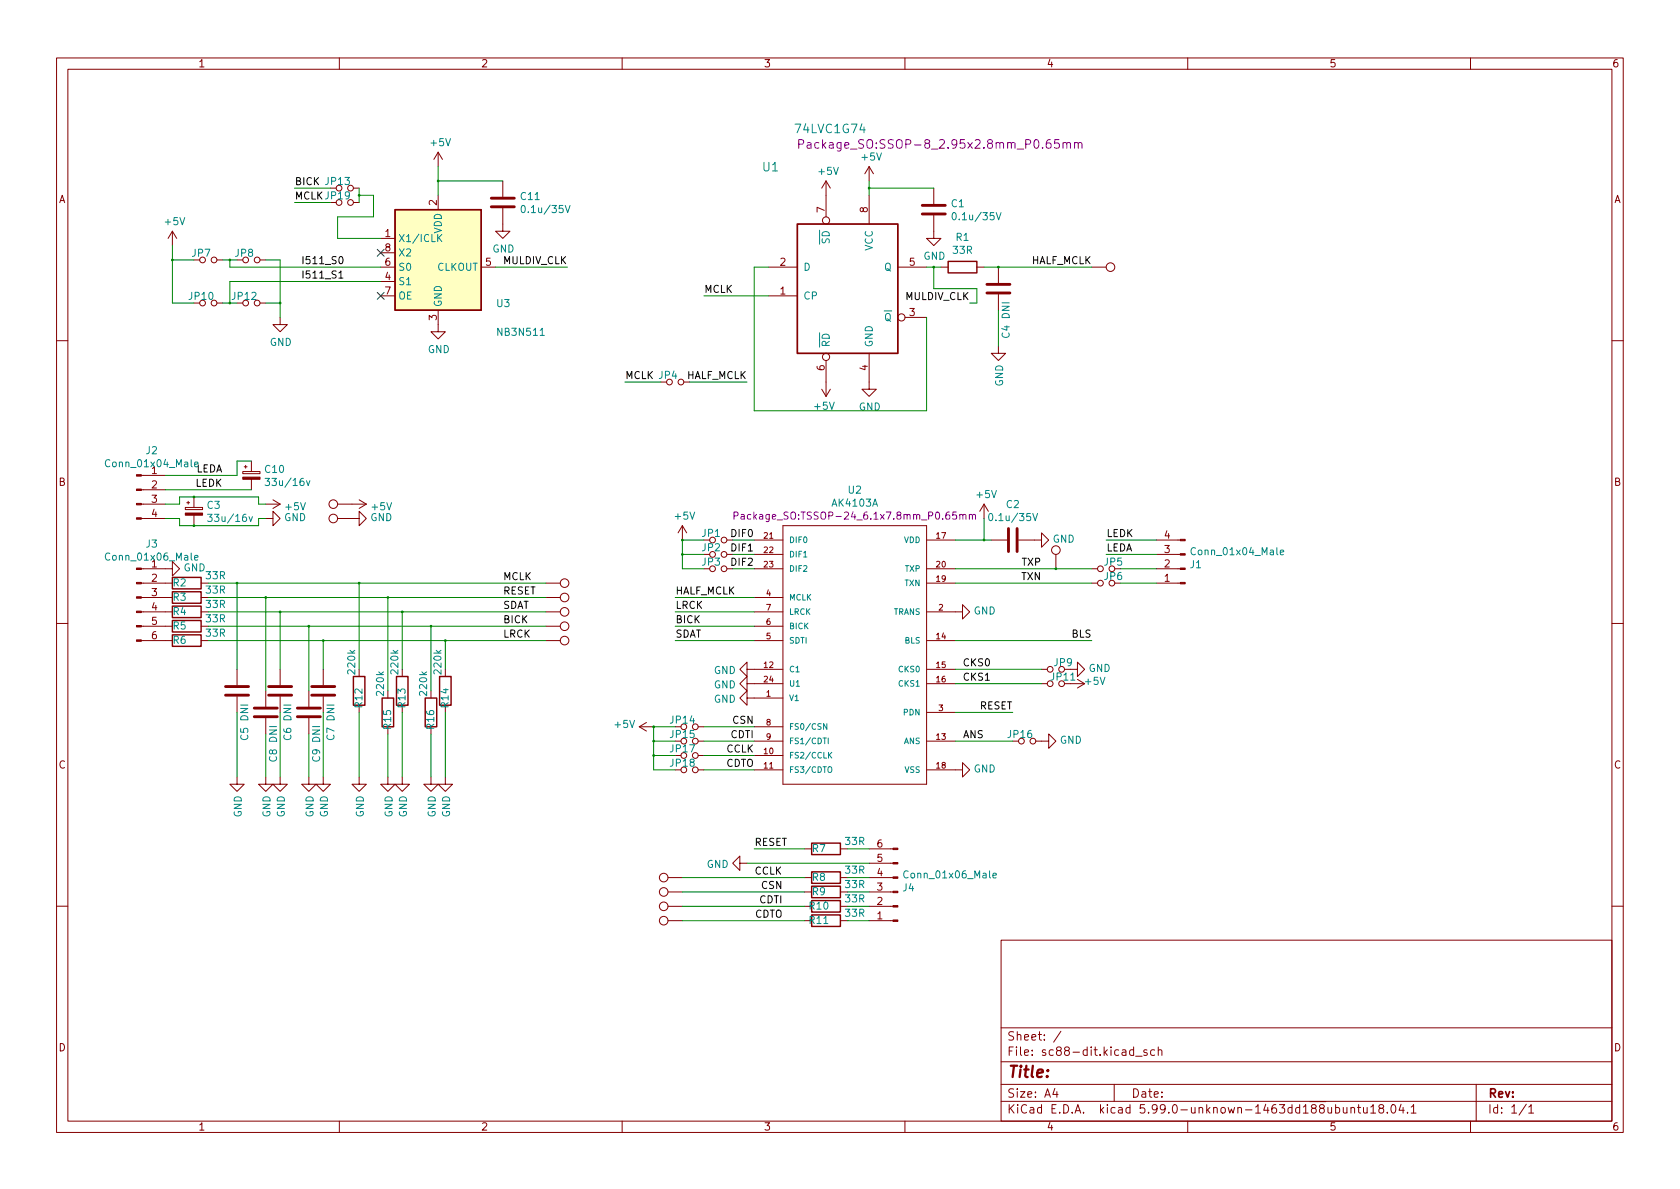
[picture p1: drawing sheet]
<svg xmlns="http://www.w3.org/2000/svg" width="297mm" height="210mm" viewBox="0 0 297 210" stroke-linecap="round" stroke-linejoin="round" font-family="sans-serif">
<g fill="none" stroke="#840000" stroke-width=".18">
<path d="M10 10.2h277v190.1h-277zM12 12.2h273v186.1h-273zM60 10.2v2M110 10.2v2M160 10.2v2M210 10.2v2M260 10.2v2M62.5 35.8h1M62.5 33.3h1M77.5 26.9v2.6M77.5 34.5v2.6M77.5 26.9l-.8 1.3"/>
<path d="M77.5 26.9l.7 1.3M88.9 36.8v4.1h1.3l-1.3 1.3-1.3-1.3h1.3M88.9 32v2.8M146 32v6.3M146 32l-.7 1.3M146 32l.8 1.3M153.7 29.5v2.5M153.7 34.5v5.1M153.7 29.5l-.8 1.2M153.7 29.5l.7 1.2M165.1 38.1v4.1h1.3l-1.3 1.2-1.3-1.2h1.3M165.1 33.3v2.8"/>
<path d="M30.5 40.9l-.8 1.3M30.5 40.9v2.5M30.5 40.9l.7 1.3M38.4 46h1M38.4 53.6h1M46 46h1M46 53.6h1M49.5 56.1v1.3h1.3l-1.3 1.3-1.2-1.3h1.2M67.3 52.3h2.5M67.3 47.2h2.5M67.3 42.2h2.5M67.3 49.8h2.5"/>
<path d="M67.3 44.7h2.5M77.5 54.9v3.8h1.2l-1.2 1.2-1.3-1.2h1.3M85.1 47.2h2.5M135.9 52.3h5.1M135.9 47.2h5.1M158.7 47.2h5.1M160 56.1h3.8M166.4 47.2h1.2M172.7 47.2h1.3M176.5 47.2v2.8M176.5 52.1v2.8M193 47.2h2.6"/>
<path d="M10 60.2h2M145.3 68.8l.7 1.3M146 63.7v6.4M146.8 68.8l-.8 1.3M153.7 62.5v6.3h1.2l-1.2 1.3-1.3-1.3h1.3M176.5 61.2v1.3h1.3l-1.3 1.2-1.2-1.2h1.2M285 60.2h2M25 89.1h4.2M25 91.7h4.2M25 86.6h4.2M25 84.1h4.2M32.8 89.7h3v.4h-3z"/>
<path d="M33 88.9h.5M33.3 88.6v.5M34.3 87.9v1.8M34.3 91.1v1.9M42.9 83.4h3.1v.4h-3.1zM43.2 82.5h.5M43.4 82.3v.5M44.4 81.5v1.9M44.4 84.8v1.8M47 91.7h1.3v-1.3l1.2 1.3-1.2 1.3v-1.3M47 89.1h2.5M48.3 88.4l1.2 .7"/>
<path d="M49.5 89.1l-1.2 .8M59.7 91.7h3.8v-1.3l1.3 1.3-1.3 1.3v-1.3M59.7 89.1h5.1M63.5 88.4l1.3 .7M64.8 89.1l-1.3 .8M120.6 93l-.7 1.2M120.6 93v2.5M120.6 93l.8 1.2M128.5 95.5h1M128.5 98h1M133.3 95.5h5.1M133.3 98h5.1"/>
<path d="M138.4 93h25.4v45.7h-25.4zM163.8 95.5h5.1M174 89.1l-.8 1.3M174 89.1v2.6M174 89.1l.8 1.3M175.3 95.5h2.8M180.1 95.5h4v-1.3l1.3 1.3-1.3 1.3v-1.3M186.7 98v2.6M204.5 95.5h4.2M204.5 98h4.2M10 110.2h2M25 100.6h5.5v-1.3l1.2 1.3-1.2 1.2v-1.2"/>
<path d="M25 113.3h5.5M25 110.7h5.5M25 108.2h5.5M25 105.7h5.5M25 103.1h5.5M35.6 113.3h1.2M35.6 110.7h1.2M35.6 108.2h1.2M35.6 105.7h1.2M35.6 103.1h1.2M41.9 118.4v2.8M49.5 118.4v2.8"/>
<path d="M57.1 118.4v2.8M63.5 118.4v1.2M71.1 118.4v1.2M78.7 118.4v1.2M96.5 113.3h2.6M96.5 110.7h2.6M96.5 108.2h2.6M96.5 105.7h2.6M96.5 103.1h2.6M128.5 100.6h1M132.1 118.4v-1.3l-1.3 1.3 1.3 1.2v-1.2h6.3M133.3 113.3h5.1"/>
<path d="M133.3 110.7h5.1M133.3 108.2h5.1M133.3 105.7h5.1M133.3 100.6h5.1M163.8 108.2h6.4v-1.3l1.2 1.3-1.2 1.3v-1.3M163.8 113.3h5.1M163.8 103.1h5.1M163.8 100.6h5.1M163.8 118.4h5.1M184.1 118.4h1.1M189.2 118.4h1.3v-1.3l1.3 1.3-1.3 1.2v-1.2M193 103.1h1.1"/>
<path d="M193 100.6h1.1M204.5 103.1h4.2M204.5 100.6h4.2M285 110.2h2M41.9 137.4v1.3h1.3l-1.3 1.2-1.3-1.2h1.3M41.9 123.2v2.8M47 137.4v1.3h1.3l-1.3 1.2-1.3-1.2h1.3M47 122.2v2.8M47 127v2.8M49.5 137.4v1.3h1.3l-1.3 1.2-1.2-1.2h1.2M49.5 123.2v2.8M54.6 137.4v1.3h1.3l-1.3 1.2-1.3-1.2h1.3"/>
<path d="M54.6 122.2v2.8M54.6 127v2.8M57.1 137.4v1.3h1.3l-1.3 1.2-1.2-1.2h1.2M57.1 123.2v2.8M63.5 137.4v1.3h1.3l-1.3 1.2-1.3-1.2h1.3M63.5 124.7v1.3M68.6 137.4v1.3h1.2l-1.2 1.2-1.3-1.2h1.3M68.6 122.2v1.2M68.6 128.5v1.3M71.1 137.4v1.3h1.3l-1.3 1.2-1.3-1.2h1.3M71.1 124.7v1.3M76.2 137.4v1.3h1.3l-1.3 1.2-1.3-1.2h1.3"/>
<path d="M76.2 122.2v1.2M76.2 128.5v1.3M78.7 137.4v1.3h1.3l-1.3 1.2-1.2-1.2h1.2M78.7 124.7v1.3M113 128.5h2.6M113 128.5l1.3 .8M114.3 127.8l-1.3 .7M123.4 131.1h1.1M123.4 133.6h1.1M123.4 128.5h1.1M123.4 136.1h1.1M132.1 120.9v-1.3l-1.3 1.3 1.3 1.3v-1.3h6.3"/>
<path d="M132.1 123.4v-1.2l-1.3 1.2 1.3 1.3v-1.3h6.3M133.3 131.1h5.1M133.3 133.6h5.1M133.3 128.5h5.1M133.3 136.1h5.1M163.8 136.1h6.4v-1.2l1.2 1.2-1.2 1.3v-1.3M163.8 131.1h5.1M163.8 120.9h5.1M163.8 126h5.1M183.1 131.1h2.3v-1.3l1.3 1.3-1.3 1.2v-1.2M184.1 120.9h1.1M189.2 120.9h2.6"/>
<path d="M190.5 120.1l1.3 .8M191.8 120.9l-1.3 .8M118.1 157.7h2.5M118.1 155.2h2.5M130.8 152.6v-1.2l-1.3 1.2 1.3 1.3v-1.3h1.3M142.2 157.7h1.3M142.2 155.2h1.3M142.2 150.1h1.3M148.6 157.7h1.3M148.6 155.2h1.3M148.6 150.1h1.3M153.7 157.7h4.2"/>
<path d="M153.7 155.2h4.2M153.7 150.1h4.2M153.7 152.6h4.2M10 160.2h2M118.1 160.3h2.5M118.1 162.8h2.5M142.2 160.3h1.3M142.2 162.8h1.3M148.6 160.3h1.3M148.6 162.8h1.3M153.7 160.3h4.2M153.7 162.8h4.2"/>
<path d="M177 166.3h108v32h-108zM285 160.2h2M60 198.3v2M110 198.3v2M160 198.3v2M177 194.8h108M177 191.8h108M177 187.8h108M177 181.8h108M186.5 192.5l-.4 1h1M186.9 193v1M187.6 182.4l-1.3 1.9"/>
<path d="M197 191.8v3M200.4 185.7l-.4-.1-.3 .3v.4l.2 .3h.5M200.4 185.1v1.5M200.8 186.8h1.1M202.8 185.7l-.4-.1-.2 .2 .1 .3 .5 .1v.4h-.6M204.1 185.7l-.4-.1-.3 .3v.4l.2 .3h.5M204.8 185.8l.2-.2 .4 .1v.9M204.8 185.1v1.5M210 198.3v2M236.1 195.9l.5-.1 .3 .3v.4l-.2 .3h-.6M237.5 195.8l.1 1h.3l.2-.1M238.1 195.8v1"/>
<path d="M238.9 196l.2-.2 .3 .1 .1 .9M238.9 195.8v1M240 195.8h.6M240.2 195.3v1.3l.4 .2M241.1 195.8v1h.4l.2-.1M241.7 195.8v1M242.4 195.8l.4-.5v1.5M242.4 196.8h.8M244.1 196l-.3-.3 .1-.2 .2-.2 .4 .1 .1 .2v.2l-.7 .2-.1 .3 .1 .4 .2 .1h.3l.2-.3v-.4l-.2-.1M245.3 196.7v.1M246.1 195.4l.2-.1a.81 .81 0 0 1 .6 .7 .81 .81 0 0 1-.3 .8h-.2a.81 .81 0 0 1-.5-.6 .81 .81 0 0 1 .2-.8zM247.7 195.3l-.3 1h.9"/>
<path d="M248.1 195.8v1M248.9 196.7v.1M249.5 195.8l.4-.5v1.5M249.5 196.8h.9M260 198.3v2M261 191.8v6.5M269.9 195.3l-1.3 1.9M270.3 195.8l.4-.5v1.5M270.3 196.8h.9"/>
<circle cx="59.9" cy="35.8" r=".51"/>
<circle cx="59.9" cy="33.3" r=".51"/>
<circle cx="62" cy="33.3" r=".51"/>
<circle cx="62" cy="35.8" r=".51"/>
<circle cx="146" cy="39" r=".63"/>
<circle cx="35.8" cy="46" r=".51"/>
<circle cx="35.8" cy="53.6" r=".51"/>
<circle cx="37.8" cy="46" r=".51"/>
<circle cx="37.8" cy="53.6" r=".51"/>
<circle cx="43.4" cy="46" r=".51"/>
<circle cx="43.4" cy="53.6" r=".51"/>
<circle cx="45.5" cy="53.6" r=".51"/>
<circle cx="45.5" cy="46" r=".51"/>
<circle cx="159.4" cy="56.1" r=".63"/>
<circle cx="196.3" cy="47.2" r=".76"/>
<circle cx="118.4" cy="67.6" r=".51"/>
<circle cx="120.4" cy="67.6" r=".51"/>
<circle cx="146" cy="63.1" r=".63"/>
<circle cx="58.9" cy="89.1" r=".76"/>
<circle cx="58.9" cy="91.7" r=".76"/>
<circle cx="126" cy="95.5" r=".51"/>
<circle cx="126" cy="98" r=".51"/>
<circle cx="128" cy="95.5" r=".51"/>
<circle cx="128" cy="98" r=".51"/>
<circle cx="186.7" cy="97.3" r=".76"/>
<circle cx="99.8" cy="105.7" r=".76"/>
<circle cx="99.8" cy="108.2" r=".76"/>
<circle cx="99.8" cy="113.3" r=".76"/>
<circle cx="99.8" cy="103.1" r=".76"/>
<circle cx="99.8" cy="110.7" r=".76"/>
<circle cx="126" cy="100.6" r=".51"/>
<circle cx="128" cy="100.6" r=".51"/>
<circle cx="185.7" cy="118.4" r=".51"/>
<circle cx="187.7" cy="118.4" r=".51"/>
<circle cx="194.6" cy="100.6" r=".51"/>
<circle cx="194.6" cy="103.1" r=".51"/>
<circle cx="196.6" cy="100.6" r=".51"/>
<circle cx="196.6" cy="103.1" r=".51"/>
<circle cx="120.9" cy="136.1" r=".51"/>
<circle cx="120.9" cy="131.1" r=".51"/>
<circle cx="120.9" cy="128.5" r=".51"/>
<circle cx="120.9" cy="133.6" r=".51"/>
<circle cx="122.9" cy="131.1" r=".51"/>
<circle cx="122.9" cy="136.1" r=".51"/>
<circle cx="122.9" cy="133.6" r=".51"/>
<circle cx="122.9" cy="128.5" r=".51"/>
<circle cx="180.6" cy="131.1" r=".51"/>
<circle cx="182.6" cy="131.1" r=".51"/>
<circle cx="185.7" cy="120.9" r=".51"/>
<circle cx="187.7" cy="120.9" r=".51"/>
<circle cx="117.3" cy="157.7" r=".76"/>
<circle cx="117.3" cy="155.2" r=".76"/>
<circle cx="117.3" cy="162.8" r=".76"/>
<circle cx="117.3" cy="160.3" r=".76"/>
</g>
<g fill="none" stroke="#840000" stroke-width=".25">
<path d="M69.8 37.1h15.3v17.8h-15.3zM167.6 46.2h5.1v2.1h-5.1zM30.5 107.2h5.1v2h-5.1zM30.5 109.7h5.1v2.1h-5.1zM30.5 112.3h5.1v2h-5.1zM30.5 102.1h5.1v2h-5.1zM30.5 104.6h5.1v2.1h-5.1zM62.5 119.6h2v5.1h-2zM70.1 119.6h2v5.1h-2zM77.7 119.6h2.1v5.1h-2.1zM67.6 123.4h2v5.1h-2zM75.2 123.4h2v5.1h-2z"/>
<path d="M143.5 159.3h5.1v2h-5.1zM143.5 156.7h5.1v2h-5.1zM143.5 149.1h5.1v2h-5.1zM143.5 154.2h5.1v2h-5.1zM143.5 161.8h5.1v2h-5.1z"/>
</g>
<g fill="#840000" stroke="#840000" stroke-width=".18">
<path d="M24.1 113.2h.9v.2h-.9z"/>
<path d="M24.1 110.6h.9v.3h-.9z"/>
<path d="M24.1 108.1h.9v.2h-.9z"/>
<path d="M24.1 105.5h.9v.3h-.9z"/>
<path d="M24.1 103h.9v.2h-.9z"/>
<path d="M24.1 100.5h.9v.2h-.9z"/>
<path d="M42.9 84.4h3.1v.4h-3.1z"/>
<path d="M24.1 91.6h.9v.2h-.9z"/>
<path d="M24.1 89h.9v.3h-.9z"/>
<path d="M24.1 86.5h.9v.2h-.9z"/>
<path d="M24.1 83.9h.9v.3h-.9z"/>
<path d="M32.8 90.7h3v.4h-3z"/>
<path d="M157.9 150h.8v.2h-.8z"/>
<path d="M157.9 152.5h.8v.3h-.8z"/>
<path d="M157.9 155.1h.8v.2h-.8z"/>
<path d="M157.9 157.6h.8v.3h-.8z"/>
<path d="M157.9 160.1h.8v.3h-.8z"/>
<path d="M157.9 162.7h.8v.2h-.8z"/>
<path d="M208.7 95.4h.8v.2h-.8z"/>
<path d="M208.7 97.9h.8v.3h-.8z"/>
<path d="M208.7 100.5h.8v.2h-.8z"/>
<path d="M208.7 103h.8v.2h-.8z"/>
</g>
<g fill="none" stroke="#008484" stroke-width=".18">
<path d="M92.3 36.5l.1-.2a.68 .68 0 0 1 .5 .7 .68 .68 0 0 1-.5 .6l-.1-.1-.2-.4zM99.9 36.3l.5 1.3 .4-1.3M168.5 37.7l.1-.1a.68 .68 0 0 1 .5 .6 .68 .68 0 0 1-.5 .7l-.1-.2-.2-.3zM176.1 37.6l.5 1.3 .4-1.3M77.6 42l.5 .7M78.1 41.5l-.7 .7M95.5 59.3h.7M34.4 98.6l.6-.1v-.2l-.4-.1-.2 .2 .1 .6h.5M36.7 90.9h.8l-.4 .5 .3 .1v.6l-.1 .1-.6-.1M44 91.4l.3 .8 .3-.8M46.9 84.6h.8l-.5 .5 .4 .1v.5l-.2 .2-.5-.2M54.2 85l.3 .9 .3-.9"/>
<path d="M175 90.9l.1-.1a.68 .68 0 0 1 .4 .6 .68 .68 0 0 1-.4 .7 .84 .84 0 0 1-.1-1.2zM182.6 90.8l.4 1.3 .5-1.3M226.4 97.7l.6-.1-.1-.3h-.4l-.1 .1v.6h.5M146.2 128v1l-.6-1v1M146.4 135.7l.2-.1a.34 .34 0 0 1 .5 .3v.4a.34 .34 0 0 1-.4 .3 .34 .34 0 0 1-.3-.3zM146.4 130.5v1M146.6 133.5l.5 .6M147.1 133l-.6 .6M175.6 154.8l.6-.1-.1-.2-.4-.1-.1 .2v.6h.5"/>
</g>
<g fill="none" stroke="#840000" stroke-width=".51">
<path d="M86.9 36.6h4M86.9 35h4M163.1 37.8h4M163.1 36.3h4M174.5 51.8h4.1M174.5 50.3h4.1M178.3 93.5v4M179.8 93.5v4M39.9 122.9h4M39.9 121.4h4M45 126.7h4M45 125.2h4"/>
<path d="M47.5 122.9h4.1M47.5 121.4h4.1M52.6 126.7h4M52.6 125.2h4M55.1 122.9h4.1M55.1 121.4h4.1"/>
</g>
<path d="M141 39.6h17.7v22.9h-17.7z" fill="none" stroke="#840000" stroke-width=".3"/>
<g fill="none" stroke="#840084" stroke-width=".18">
<path d="M141.2 25.5l.8-.1 .1-.2-.1-.4-.2-.1h-.6v1.5M142.7 25.3h.6l.1 .9M143.4 25.6h-.5a.3 .3 0 0 0-.2 .3 .3 .3 0 0 0 .2 .3l.5-.1M188 25.3l.2-.1 .3 .1 .1 .9M188.6 25.4l.2-.2 .4 .1 .1 .9M190 25.3l.2-.1 .4 .1v.9M190 25.2v1M190.6 25.4l.3-.2 .3 .1 .1 .9M129.8 91.2h.6l.1-.2-.1-.3-.6-.2v1.3M131.1 91h.4l.1 .8M131.6 91.3h-.4l-.2 .2 .2 .3h.4M169.7 91.1l.2-.1h.3v.8"/>
<path d="M170.2 91.2l.2-.2h.3l.1 .8M171.4 91.1l.2-.1h.3v.8M171.4 91v.8M171.9 91.2l.2-.2h.3l.1 .8"/>
</g>
<path d="M69.8 37.1h15.3v17.8h-15.3z" fill="#ffffc2" stroke="#ffffc2" stroke-width=".18"/>
<path d="M53.6 45.4v1.2M53.6 47.9v1.3" fill="none" stroke="#000" stroke-width=".18"/>
<g fill="none" stroke="#008400" stroke-width=".18">
<path d="M52.1 33.3h6.3M52.1 35.8h6.3M63.5 33.3v2.5M63.5 34.5h2.5v3.8h-6.3v3.9h7.6M77.5 32h11.4M77.5 29.5v5M153.7 33.3h11.4M153.7 32v2.5M30.5 43.4v10.2h3.8M30.5 46h3.8M39.4 46h2.5M40.6 46v1.2h26.7"/>
<path d="M47 53.6h2.5M47 46h2.5v10.1M67.3 49.8h-26.7v3.8h-1.2M87.6 47.2h12.7M124.5 52.3h11.4M135.9 47.2h-2.6v25.4h30.5v-16.5M163.8 47.2h2.6M165.1 47.2v3.8h7.6v2.6h-1.3M174 47.2h19M176.5 54.9v6.3M110.5 67.6h6.3M121.9 67.6h10.2"/>
<path d="M29.2 91.7h2.5v1.3h14v-1.3h1.3M29.2 89.1h2.5v-1.2h14v1.2h1.3M29.2 86.6h15.2M44.4 81.5h-2.5v2.6h-12.7M120.6 98h3.9M124.5 95.5h-3.9v5.1h3.9M129.5 95.5h3.8M129.5 98h3.8M168.9 95.5h6.4M174 91.7v3.8M195.6 95.5h8.9M195.6 98h8.9"/>
<path d="M36.8 108.2h59.7M36.8 113.3h59.7M36.8 103.1h59.7M36.8 110.7h59.7M36.8 105.7h59.7M41.9 103.1v15.3M47 105.7v16.5M49.5 108.2v10.2M54.6 110.7v11.5M57.1 113.3v5.1M63.5 103.1v15.3M68.6 105.7v16.5"/>
<path d="M71.1 108.2v10.2M76.2 110.7v11.5M78.7 113.3v5.1M119.4 108.2h13.9M119.4 113.3h13.9M119.4 110.7h13.9M119.4 105.7h13.9M129.5 100.6h3.8M168.9 113.3h24.1M168.9 100.6h24.1M168.9 103.1h24.1M168.9 118.4h15.2"/>
<path d="M198.1 100.6h6.4M198.1 103.1h6.4M41.9 126v11.4M47 129.8v7.6M49.5 126v11.4M54.6 129.8v7.6M57.1 126v11.4M63.5 126v11.4M68.6 129.8v7.6M71.1 126v11.4M76.2 129.8v7.6M78.7 126v11.4"/>
<path d="M115.6 133.6h3.8M115.6 131.1h3.8M119.4 128.5h-3.8v7.6h3.8M124.5 136.1h8.8M124.5 133.6h8.8M124.5 131.1h8.8M124.5 128.5h8.8M168.9 120.9h15.2M168.9 126h10.2M168.9 131.1h10.2M120.6 155.2h21.6M120.6 157.7h21.6"/>
<path d="M132.1 152.6h21.6M133.3 150.1h8.9M149.9 150.1h3.8M149.9 155.2h3.8M149.9 157.7h3.8M120.6 160.3h21.6M120.6 162.8h21.6M149.9 160.3h3.8M149.9 162.8h3.8"/>
</g>
<path d="M66.7 51.7l1.2 1.2M66.7 44.1l1.2 1.2M67.9 51.7l-1.2 1.2M67.9 44.1l-1.2 1.2" fill="none" stroke="#000084" stroke-width=".18"/>
<g fill="#008400" stroke="#008400" stroke-width=".18">
<circle cx="63.5" cy="103.1" r=".15"/>
<circle cx="68.6" cy="105.7" r=".15"/>
<circle cx="77.5" cy="32" r=".15"/>
<circle cx="49.5" cy="108.2" r=".15"/>
<circle cx="54.6" cy="110.7" r=".15"/>
<circle cx="57.1" cy="113.3" r=".15"/>
<circle cx="71.1" cy="108.2" r=".15"/>
<circle cx="49.5" cy="53.6" r=".15"/>
<circle cx="40.6" cy="53.6" r=".15"/>
<circle cx="30.5" cy="46" r=".15"/>
<circle cx="40.6" cy="46" r=".15"/>
<circle cx="63.5" cy="34.5" r=".15"/>
<circle cx="34.3" cy="93" r=".15"/>
<circle cx="34.3" cy="87.9" r=".15"/>
<circle cx="41.9" cy="103.1" r=".15"/>
<circle cx="47" cy="105.7" r=".15"/>
<circle cx="76.2" cy="110.7" r=".15"/>
<circle cx="78.7" cy="113.3" r=".15"/>
<circle cx="115.6" cy="128.5" r=".15"/>
<circle cx="115.6" cy="131.1" r=".15"/>
<circle cx="115.6" cy="133.6" r=".15"/>
<circle cx="165.1" cy="47.2" r=".15"/>
<circle cx="153.7" cy="33.3" r=".15"/>
<circle cx="176.5" cy="47.2" r=".15"/>
<circle cx="120.6" cy="95.5" r=".15"/>
<circle cx="120.6" cy="98" r=".15"/>
<circle cx="174" cy="95.5" r=".15"/>
<circle cx="186.7" cy="100.6" r=".15"/>
</g>
<text font-size="2.8" fill="#840000" x="178" y="190.6">Title:</text>
<g font-size="2.1" fill="#008484">
<text x="140.9" y="23.5">74LVC1G74</text>
<text x="134.9" y="30.3">U1</text>
</g>
<text font-size="2.1" fill="#840084" x="143.7" y="26.3">Package_SO:SSOP-8_2.95x2.8mm_P0.65mm</text>
<g font-size="2.1" fill="#840000">
<text x="178" y="184">Sheet: /</text>
<text x="178" y="186.7">File: sc88-dit.kicad_sch</text>
<text x="178" y="196.9">KiCad E.D.A. kicad 5.99.0-unknown-1463dd188ubuntu18.04.1</text>
<text x="178" y="194.1">Size: A4</text>
<text x="200" y="194.1">Date:</text>
<text x="263" y="194.1">Rev:</text>
<text x="263" y="196.9">Id: 1/1</text>
</g>
<g font-size="1.8" fill="#840000">
<text x="35" y="11.9">1</text>
<text x="85" y="11.9">2</text>
<text x="135" y="11.9">3</text>
<text x="185" y="11.9">4</text>
<text x="235" y="11.9">5</text>
<text x="285" y="11.9">6</text>
<text x="10.3" y="35.9">A</text>
<text x="285.3" y="35.9">A</text>
<text x="68.1" y="41.9">1</text>
<text x="77.2" y="36.3" transform="rotate(-90 77.2 36.3)">2</text>
<text x="145.8" y="37.6" transform="rotate(-90 145.8 37.6)">7</text>
<text x="153.4" y="37.6" transform="rotate(-90 153.4 37.6)">8</text>
<text x="68.1" y="47">6</text>
<text x="68.1" y="44.4">8</text>
<text x="85.9" y="47">5</text>
<text x="137.9" y="47">2</text>
<text x="160.8" y="47">5</text>
<text x="68.1" y="49.5">4</text>
<text x="68.1" y="52.1">7</text>
<text x="137.9" y="52.1">1</text>
<text x="77.2" y="56.6" transform="rotate(-90 77.2 56.6)">3</text>
<text x="160.8" y="55.9">3</text>
<text x="145.8" y="65.5" transform="rotate(-90 145.8 65.5)">6</text>
<text x="153.4" y="65.5" transform="rotate(-90 153.4 65.5)">4</text>
<text x="26.8" y="83.8">1</text>
<text x="10.3" y="85.9">B</text>
<text x="26.8" y="86.4">2</text>
<text x="26.8" y="88.9">3</text>
<text x="285.3" y="85.9">B</text>
<text x="26.8" y="91.4">4</text>
<text x="205.9" y="95.2">4</text>
<text x="26.8" y="100.3">1</text>
<text x="205.9" y="100.3">2</text>
<text x="205.9" y="97.8">3</text>
<text x="26.8" y="102.9">2</text>
<text x="26.8" y="105.4">3</text>
<text x="26.8" y="107.9">4</text>
<text x="205.9" y="102.9">1</text>
<text x="26.8" y="110.5">5</text>
<text x="26.8" y="113">6</text>
<text x="10.3" y="135.9">C</text>
<text x="285.3" y="135.9">C</text>
<text x="155.1" y="149.9">6</text>
<text x="155.1" y="154.9">4</text>
<text x="155.1" y="152.4">5</text>
<text x="155.1" y="160">2</text>
<text x="155.1" y="157.5">3</text>
<text x="155.1" y="162.6">1</text>
<text x="10.3" y="185.9">D</text>
<text x="285.3" y="185.9">D</text>
<text x="35" y="199.9">1</text>
<text x="85" y="199.9">2</text>
<text x="135" y="199.9">3</text>
<text x="185" y="199.9">4</text>
<text x="235" y="199.9">5</text>
<text x="285" y="199.9">6</text>
</g>
<g font-size="1.8" fill="#008484">
<text x="76.2" y="25.8">+5V</text>
<text x="152.4" y="28.4">+5V</text>
<text x="57.6" y="32.7">JP13</text>
<text x="92.1" y="35.4">C11</text>
<text x="144.8" y="30.9">+5V</text>
<text x="29.3" y="39.8">+5V</text>
<text x="78.1" y="41.3" transform="rotate(-90 78.1 41.3)">VDD</text>
<text x="92.8" y="37.7">0.1u/35V</text>
<text x="168.2" y="36.6">C1</text>
<text x="169" y="38.9">0.1u/35V</text>
<text x="34" y="45.4">JP7</text>
<text x="41.6" y="45.4">JP8</text>
<text x="70.4" y="42.8">X1/ICLK</text>
<text x="70.4" y="47.9">S0</text>
<text x="70.4" y="45.3">X2</text>
<text x="77.2" y="47.9">CLKOUT</text>
<text x="87" y="44.6">GND</text>
<text x="142" y="47.9">D</text>
<text x="146.7" y="43.1" transform="rotate(-90 146.7 43.1)">SD</text>
<text x="154.3" y="44.4" transform="rotate(-90 154.3 44.4)">VCC</text>
<text x="156.4" y="47.9">Q</text>
<text x="163.2" y="45.9">GND</text>
<text x="168.6" y="44.9">33R</text>
<text x="169" y="42.6">R1</text>
<text x="33.5" y="53">JP10</text>
<text x="70.4" y="50.4">S1</text>
<text x="70.4" y="53">OE</text>
<text x="142" y="53">CP</text>
<text x="78.1" y="54.4" transform="rotate(-90 78.1 54.4)">GND</text>
<text x="87.8" y="54.3">U3</text>
<text x="88.2" y="59.4">NB3N511</text>
<text x="156.4" y="56.8">Q</text>
<text x="178.5" y="59.8" transform="rotate(-90 178.5 59.8)">C4 DNI</text>
<text x="47.7" y="61.2">GND</text>
<text x="75.6" y="62.4">GND</text>
<text x="146.7" y="61.5" transform="rotate(-90 146.7 61.5)">RD</text>
<text x="154.3" y="61.5" transform="rotate(-90 154.3 61.5)">GND</text>
<text x="177.3" y="68.4" transform="rotate(-90 177.3 68.4)">GND</text>
<text x="144.1" y="72.4">+5V</text>
<text x="151.8" y="72.6">GND</text>
<text x="19.2" y="82.6">Conn_01x04_Male</text>
<text x="25.8" y="80.3">J2</text>
<text x="46.9" y="83.6">C10</text>
<text x="36.6" y="90">C3</text>
<text x="47.6" y="85.9">33u/16v</text>
<text x="147.2" y="89.6">AK4103A</text>
<text x="150" y="87.3">U2</text>
<text x="172.8" y="88.1">+5V</text>
<text x="177.9" y="89.8">C2</text>
<text x="37.4" y="92.3">33u/16v</text>
<text x="50.2" y="92.1">GND</text>
<text x="50.6" y="90.2">+5V</text>
<text x="65.5" y="92.1">GND</text>
<text x="65.8" y="90.2">+5V</text>
<text x="119.4" y="91.9">+5V</text>
<text x="124.2" y="94.9">JP1</text>
<text x="175.5" y="92.1">0.1u/35V</text>
<text x="186.1" y="96">GND</text>
<text x="19.2" y="99.1">Conn_01x06_Male</text>
<text x="25.8" y="96.8">J3</text>
<text x="32.4" y="101">GND</text>
<text x="124.2" y="100">JP3</text>
<text x="124.2" y="97.5">JP2</text>
<text x="195.3" y="100">JP5</text>
<text x="210.4" y="100.5">J1</text>
<text x="211.1" y="98.2">Conn_01x04_Male</text>
<text x="30.6" y="103.7">R2</text>
<text x="30.6" y="106.2">R3</text>
<text x="36.5" y="107.5">33R</text>
<text x="36.5" y="102.4">33R</text>
<text x="36.5" y="105">33R</text>
<text x="195.3" y="102.6">JP6</text>
<text x="30.6" y="108.8">R4</text>
<text x="30.6" y="111.3">R5</text>
<text x="30.6" y="113.8">R6</text>
<text x="36.5" y="110">33R</text>
<text x="36.5" y="112.6">33R</text>
<text x="172.1" y="108.7">GND</text>
<text x="62.8" y="119.1" transform="rotate(-90 62.8 119.1)">220k</text>
<text x="70.4" y="119.1" transform="rotate(-90 70.4 119.1)">220k</text>
<text x="78" y="119.1" transform="rotate(-90 78 119.1)">220k</text>
<text x="126.2" y="119.2">GND</text>
<text x="186.4" y="117.8">JP9</text>
<text x="192.5" y="118.8">GND</text>
<text x="64.1" y="125.1" transform="rotate(-90 64.1 125.1)">R12</text>
<text x="67.9" y="122.9" transform="rotate(-90 67.9 122.9)">220k</text>
<text x="71.7" y="125.1" transform="rotate(-90 71.7 125.1)">R13</text>
<text x="75.5" y="122.9" transform="rotate(-90 75.5 122.9)">220k</text>
<text x="79.3" y="125.1" transform="rotate(-90 79.3 125.1)">R14</text>
<text x="126.2" y="121.7">GND</text>
<text x="126.2" y="124.3">GND</text>
<text x="185.9" y="120.3">JP11</text>
<text x="192" y="121.1">+5V</text>
<text x="43.9" y="130.9" transform="rotate(-90 43.9 130.9)">C5 DNI</text>
<text x="51.5" y="130.9" transform="rotate(-90 51.5 130.9)">C6 DNI</text>
<text x="59.1" y="130.9" transform="rotate(-90 59.1 130.9)">C7 DNI</text>
<text x="69.1" y="128.9" transform="rotate(-90 69.1 128.9)">R15</text>
<text x="76.8" y="128.9" transform="rotate(-90 76.8 128.9)">R16</text>
<text x="108.8" y="128.7">+5V</text>
<text x="118.6" y="130.5">JP15</text>
<text x="118.6" y="128">JP14</text>
<text x="178.3" y="130.5">JP16</text>
<text x="187.4" y="131.5">GND</text>
<text x="49" y="134.7" transform="rotate(-90 49 134.7)">C8 DNI</text>
<text x="56.6" y="134.7" transform="rotate(-90 56.6 134.7)">C9 DNI</text>
<text x="118.6" y="133">JP17</text>
<text x="118.6" y="135.6">JP18</text>
<text x="172.1" y="136.6">GND</text>
<text x="42.7" y="144.6" transform="rotate(-90 42.7 144.6)">GND</text>
<text x="47.8" y="144.6" transform="rotate(-90 47.8 144.6)">GND</text>
<text x="50.3" y="144.6" transform="rotate(-90 50.3 144.6)">GND</text>
<text x="55.4" y="144.6" transform="rotate(-90 55.4 144.6)">GND</text>
<text x="58" y="144.6" transform="rotate(-90 58 144.6)">GND</text>
<text x="64.3" y="144.6" transform="rotate(-90 64.3 144.6)">GND</text>
<text x="69.4" y="144.6" transform="rotate(-90 69.4 144.6)">GND</text>
<text x="71.9" y="144.6" transform="rotate(-90 71.9 144.6)">GND</text>
<text x="77" y="144.6" transform="rotate(-90 77 144.6)">GND</text>
<text x="79.6" y="144.6" transform="rotate(-90 79.6 144.6)">GND</text>
<text x="149.5" y="149.4">33R</text>
<text x="124.9" y="153.5">GND</text>
<text x="143.6" y="150.7">R7</text>
<text x="143.6" y="155.8">R8</text>
<text x="149.5" y="154.5">33R</text>
<text x="160.3" y="155.3">Conn_01x06_Male</text>
<text x="143.2" y="160.8">R10</text>
<text x="143.6" y="158.3">R9</text>
<text x="149.5" y="159.6">33R</text>
<text x="149.5" y="157">33R</text>
<text x="159.6" y="157.6">J4</text>
<text x="143.2" y="163.4">R11</text>
<text x="149.5" y="162.1">33R</text>
</g>
<g font-size="1.8">
<text x="52.1" y="32.7">BICK</text>
<text x="52.1" y="35.3">MCLK JP19</text>
<text x="54.4" y="46.7">I511_S0</text>
<text x="88.9" y="46.7">MULDIV_CLK</text>
<text x="182.2" y="46.7">HALF_MCLK</text>
<text x="54.4" y="49.2">I511_S1</text>
<text x="124.5" y="51.8">MCLK</text>
<text x="160.1" y="53">MULDIV_CLK</text>
<text x="110.5" y="67">MCLK JP4</text>
<text x="121.3" y="67">HALF_MCLK</text>
<text x="34.6" y="83.5">LEDA</text>
<text x="34.6" y="86.1">LEDK</text>
<text x="129.5" y="95">DIF0</text>
<text x="195.6" y="95">LEDK</text>
<text x="129.5" y="100">DIF2</text>
<text x="129.5" y="97.5">DIF1</text>
<text x="180.7" y="100">TXP</text>
<text x="195.6" y="97.5">LEDA</text>
<text x="88.9" y="102.6">MCLK</text>
<text x="88.9" y="105.1">RESET</text>
<text x="88.9" y="107.7">SDAT</text>
<text x="119.4" y="105.1">HALF_MCLK</text>
<text x="119.4" y="107.7">LRCK</text>
<text x="180.6" y="102.6">TXN</text>
<text x="88.9" y="112.7">LRCK</text>
<text x="88.9" y="110.2">BICK</text>
<text x="119.4" y="112.7">SDAT</text>
<text x="119.4" y="110.2">BICK</text>
<text x="189.5" y="112.7">BLS</text>
<text x="170.5" y="117.8">CKS0</text>
<text x="170.5" y="120.4">CKS1</text>
<text x="173.2" y="125.4">RESET</text>
<text x="129.2" y="130.5">CDTI</text>
<text x="129.6" y="128">CSN</text>
<text x="170.3" y="130.5">ANS</text>
<text x="128.3" y="135.6">CDTO</text>
<text x="128.4" y="133.1">CCLK</text>
<text x="133.3" y="149.6">RESET</text>
<text x="133.3" y="154.6">CCLK</text>
<text x="134.3" y="159.7">CDTI</text>
<text x="134.7" y="157.2">CSN</text>
<text x="133.4" y="162.3">CDTO</text>
</g>
<text font-size="1.8" fill="#008400" x="41.1" y="53">JP12</text>
<text font-size="1.8" fill="#840084" x="131.8" y="91.9">Package_SO:TSSOP-24_6.1x7.8mm_P0.65mm</text>
<g font-size="1.4" fill="#840000">
<text x="135.1" y="95.2">21</text>
<text x="165.6" y="95.2">17</text>
<text x="135.1" y="97.8">22</text>
<text x="135.1" y="100.3">23</text>
<text x="165.6" y="100.3">20</text>
<text x="135.5" y="107.9">7</text>
<text x="135.5" y="105.4">4</text>
<text x="165.6" y="102.9">19</text>
<text x="166" y="107.9">2</text>
<text x="135.5" y="110.5">6</text>
<text x="135.5" y="113">5</text>
<text x="165.6" y="113">14</text>
<text x="135.1" y="118.1">12</text>
<text x="165.6" y="118.1">15</text>
<text x="135.1" y="120.6">24</text>
<text x="135.5" y="123.2">1</text>
<text x="165.6" y="120.6">16</text>
<text x="166" y="125.7">3</text>
<text x="135.5" y="128.3">8</text>
<text x="135.5" y="130.8">9</text>
<text x="165.6" y="130.8">13</text>
<text x="135.1" y="133.3">10</text>
<text x="135.1" y="135.9">11</text>
<text x="165.6" y="135.9">18</text>
</g>
<g font-size="1.4" fill="#008484">
<text x="139.4" y="96">DIF0</text>
<text x="139.4" y="98.5">DIF1</text>
<text x="139.4" y="101.1">DIF2</text>
<text x="159.8" y="96">VDD</text>
<text x="160.1" y="101.1">TXP</text>
<text x="139.4" y="106.2">MCLK</text>
<text x="160" y="103.6">TXN</text>
<text x="139.4" y="111.2">BICK</text>
<text x="139.4" y="108.7">LRCK</text>
<text x="139.4" y="113.8">SDTI</text>
<text x="157.9" y="108.7">TRANS</text>
<text x="160" y="113.8">BLS</text>
<text x="139.4" y="118.9">C1</text>
<text x="159" y="118.9">CKS0</text>
<text x="139.4" y="121.4">U1</text>
<text x="139.4" y="123.9">V1</text>
<text x="159" y="121.4">CKS1</text>
<text x="139.4" y="129">FS0/CSN</text>
<text x="139.4" y="131.6">FS1/CDTI</text>
<text x="159.8" y="131.6">ANS</text>
<text x="159.8" y="126.5">PDN</text>
<text x="139.4" y="134.1">FS2/CCLK</text>
<text x="139.4" y="136.6">FS3/CDTO</text>
<text x="160" y="136.6">VSS</text>
</g>
</svg>
